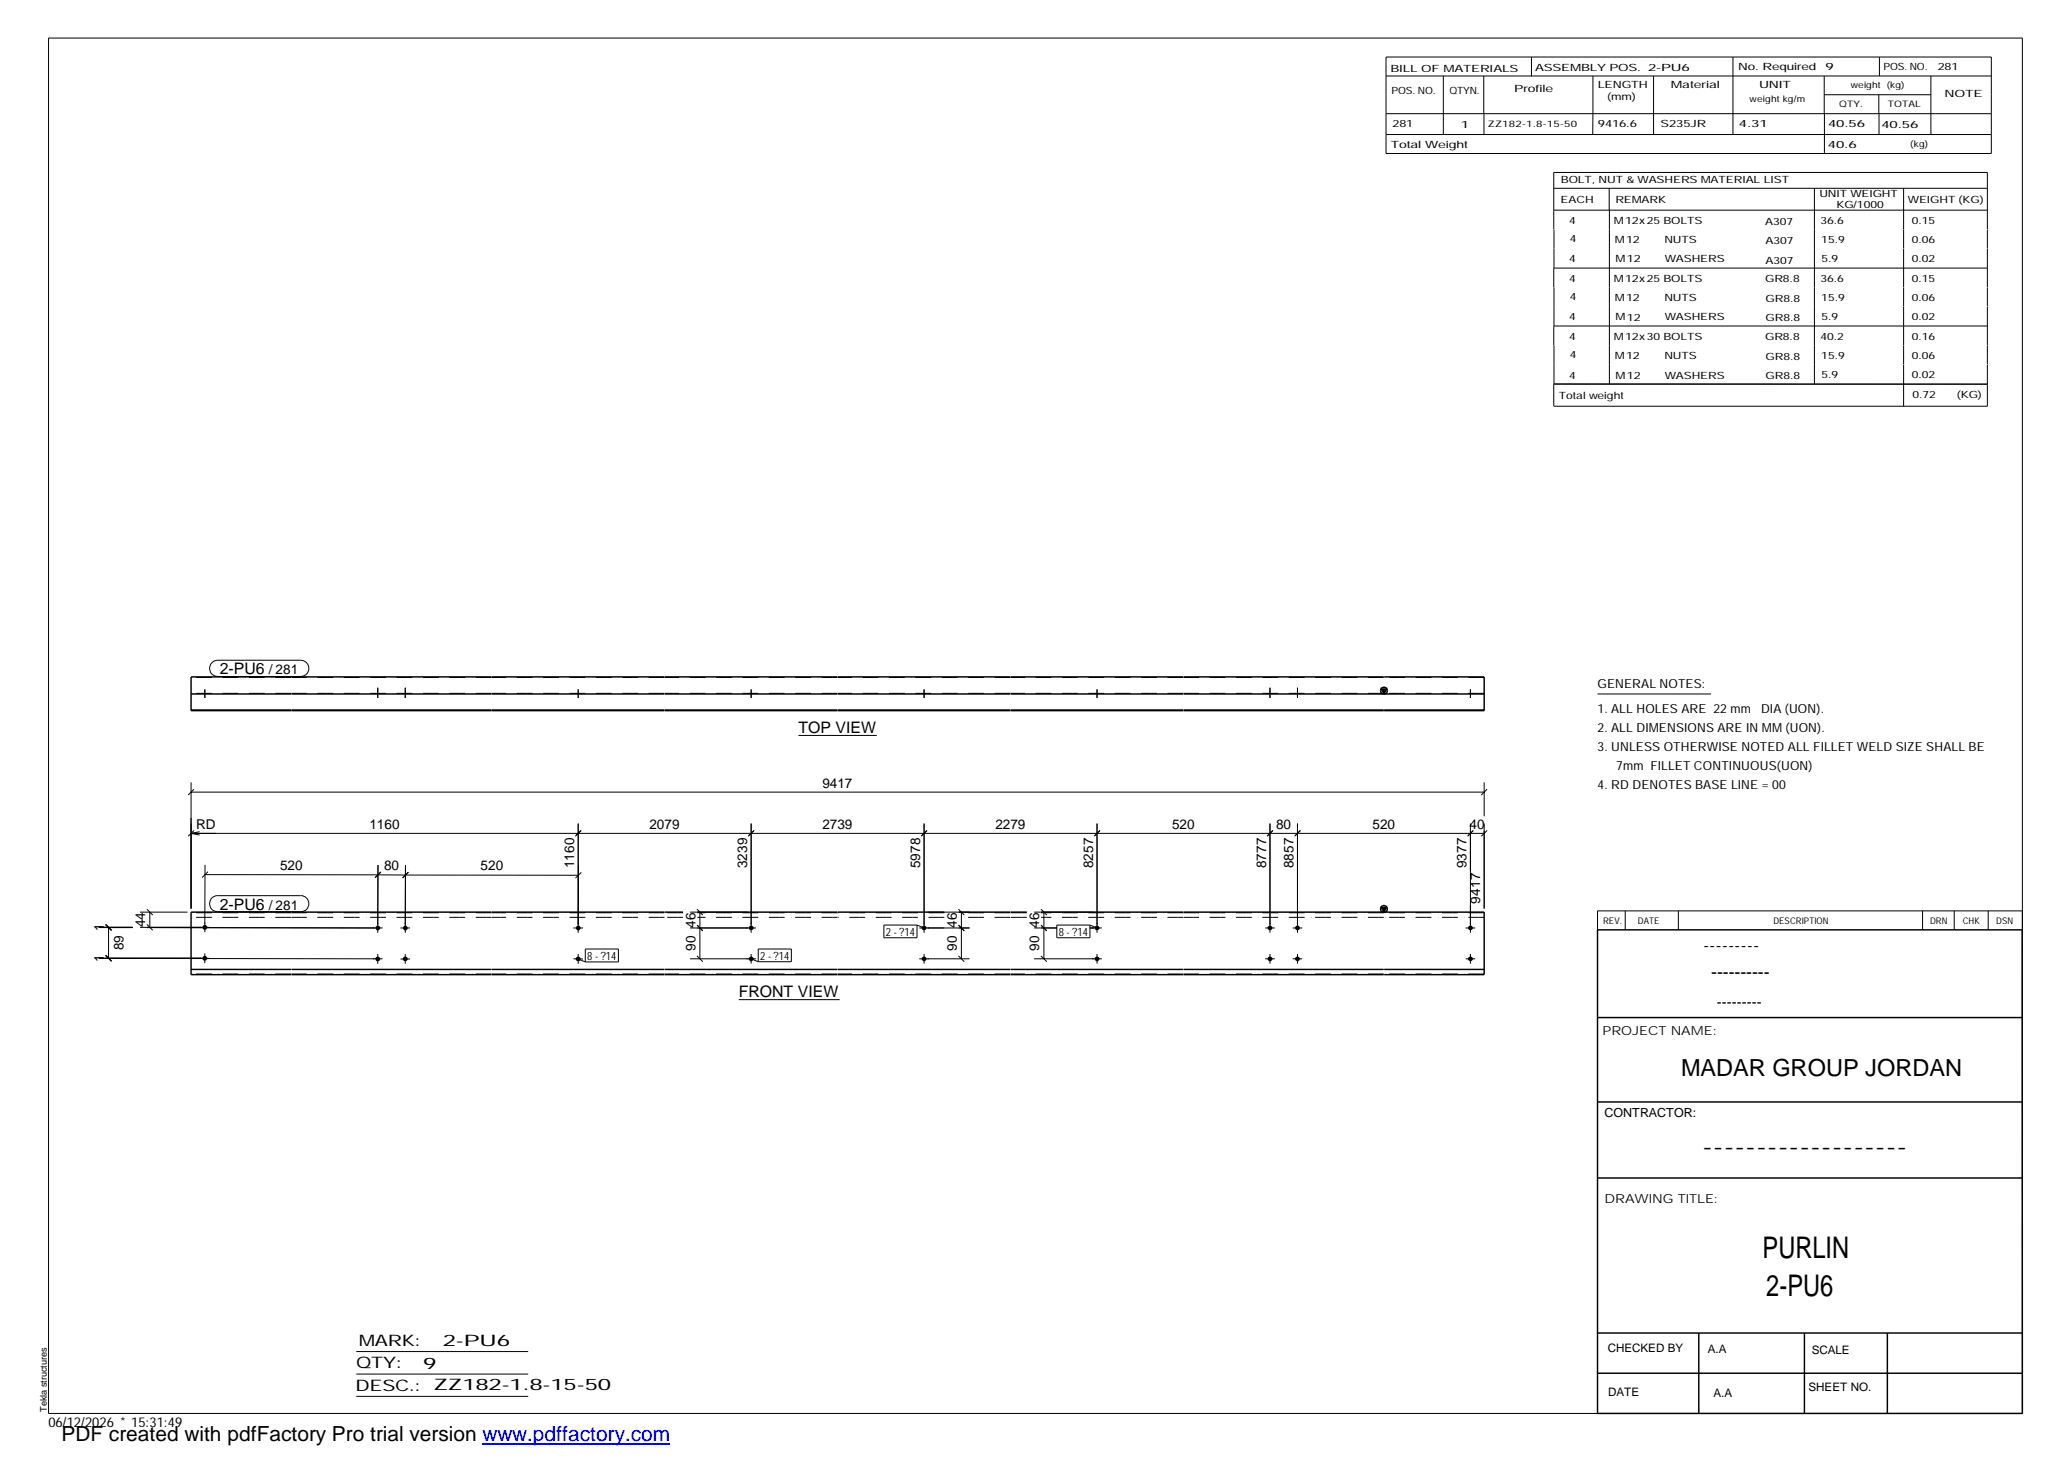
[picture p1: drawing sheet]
<svg xmlns="http://www.w3.org/2000/svg" width="420mm" height="297mm" viewBox="0 0 420 297" stroke-linecap="round" stroke-linejoin="round" font-family="sans-serif">
<g fill="#000">
<path d="M280.6 140h1.1l-.5 1zM280.6 184.3h1.1l-.5 1z"/>
<path d="M41.1 140.9h1v.1h-1z" fill-rule="evenodd"/>
<path d="M41.1 140.9h1v.1h-1z" fill-rule="evenodd"/>
<path d="M76.2 140.9h1v.1h-1z" fill-rule="evenodd"/>
<path d="M76.3 140.9h1v.1h-1z" fill-rule="evenodd"/>
<path d="M81.8 140.9h1v.1h-1z" fill-rule="evenodd"/>
<path d="M81.9 140.9h.9v.1h-.9z" fill-rule="evenodd"/>
<path d="M117 140.9h1v.1h-1z" fill-rule="evenodd"/>
<path d="M117 140.9h1v.1h-1z" fill-rule="evenodd"/>
<path d="M152.1 140.9h1v.1h-1z" fill-rule="evenodd"/>
<path d="M152.1 140.9h1v.1h-1z" fill-rule="evenodd"/>
<path d="M187.2 140.9h1.1v.1h-1.1z" fill-rule="evenodd"/>
<path d="M187.2 140.9h1.1v.1h-1.1z" fill-rule="evenodd"/>
<path d="M222.4 140.9h1v.1h-1z" fill-rule="evenodd"/>
<path d="M222.4 140.9h1v.1h-1z" fill-rule="evenodd"/>
<path d="M257.6 140.9h.9v.1h-.9z" fill-rule="evenodd"/>
<path d="M257.6 140.9h.9v.1h-.9z" fill-rule="evenodd"/>
<path d="M263.1 140.9h1v.1h-1z" fill-rule="evenodd"/>
<path d="M263.1 140.9h1v.1h-1z" fill-rule="evenodd"/>
<path d="M298.3 140.9h1v.1h-1z" fill-rule="evenodd"/>
<path d="M298.3 140.9h1v.1h-1z" fill-rule="evenodd"/>
<circle cx="41.6" cy="194.7" r=".49"/>
<circle cx="41.6" cy="188.4" r=".5"/>
<circle cx="76.7" cy="194.8" r=".49"/>
<circle cx="76.7" cy="188.5" r=".5"/>
<circle cx="82.3" cy="194.8" r=".49"/>
<circle cx="82.4" cy="188.5" r=".48"/>
<circle cx="117.5" cy="194.8" r=".49"/>
<circle cx="117.5" cy="188.5" r=".48"/>
<circle cx="152.6" cy="194.8" r=".48"/>
<circle cx="152.6" cy="188.5" r=".49"/>
<circle cx="187.7" cy="194.8" r=".48"/>
<circle cx="187.7" cy="188.5" r=".49"/>
<circle cx="222.9" cy="194.8" r=".48"/>
<circle cx="222.9" cy="188.5" r=".49"/>
<circle cx="258" cy="194.8" r=".49"/>
<circle cx="258" cy="188.5" r=".5"/>
<circle cx="263.6" cy="194.8" r=".49"/>
<circle cx="263.6" cy="188.5" r=".5"/>
<circle cx="298.7" cy="194.8" r=".49"/>
<circle cx="298.7" cy="188.5" r=".5"/>
</g>
<g fill="none" stroke="#000" stroke-width=".2">
<path d="M9.9 7.7h401v279.5h-401zM281.6 11.6h123v19.6h-123zM281.6 15.4h123M293.2 15.4v11.9M301.5 15.4v7.7M311.1 11.6v3.9M323.6 15.4v11.9M336 15.4v11.9M352.1 11.6v15.7M370.6 15.4v7.7M370.7 19.2h21.6M381.7 19.2v3.9"/>
<path d="M381.8 11.6v3.8M392.3 15.4v11.9M281.6 23.1h123M281.6 27.3h123M301.5 23.1v4.2M315.7 38.3h88.1M326.9 38.3v4.4M368.6 38.3v39.7M370.7 23.1v8.1M381.8 23.1v4.2M386.8 38.3v8.3M315.7 42.7h88.1"/>
<path d="M315.7 46.6v-11.6h88.1v11.6M315.7 54.5v3.9M315.7 54.5h88.1M315.7 46.6v7.9M315.7 58.4v7.8M327 42.7v35.3M386.8 46.6v3.9M386.8 50.6v7.7M386.8 58.4v3.9M403.8 46.6v3.9M403.8 50.6v7.7M403.8 58.4v3.9"/>
<path d="M315.7 66.3v3.8M315.7 78v4.5M315.7 66.2h88.1M315.7 78h88.1h-88M315.7 70.2v7.8M386.8 62.3v7.8M386.8 70.2v3.8M386.8 74.1v8.4M403.8 62.3v7.8M403.8 70.2v3.8M403.8 74.1v8.4h-88.1M43.1 134.6l.5-.3 .6-.2h16.9a1.65 1.65 0 0 1 1.7 1.7 1.65 1.65 0 0 1-1.7 1.6h-16.9a1.65 1.65 0 0 1-1.5-1 1.65 1.65 0 0 1 .4-1.8z"/>
<path d="M76.8 139.7v2.1M82.3 139.7v2.1M258 139.7v2.1M263.6 139.7v2.1M38.8 158.9v25.7M41.1 140.9v.1M41.6 140.1v1.7M42.1 140.9v.1M76.2 140.9v.1M76.3 140.9v.1M77.2 140.9v.1M77.3 140.9v.1"/>
<path d="M81.8 140.9v.1M81.9 140.9v.1M82.8 140.9v.1M117 140.9v.1M117.5 140.1v1.7M118 140.9v.1M152.1 140.9v.1M152.6 140.1v1.7M153.1 140.9v.1M162.2 149.4h15.9M187.2 140.9v.1M187.7 140.1v1.7"/>
<path d="M188.3 140.9v.1M222.4 140.9v.1M222.9 140.1v1.7M223.4 140.9v.1M257.6 140.9v.1M258.5 140.9v.1M263.1 140.9v.1M264.1 140.9v.1M298.3 140.9v.1M298.7 140.1v1.7M299.3 140.9v.1M301.5 158.9v6.9"/>
<path d="M324.6 141h23M38.8 160.9h262.7M38.8 169.3h262.7M38.8 169.3l1.8 .4M39.4 160.3l-1.2 1.2M39.4 168.7l-1.2 1.2M40.6 169l-1.8 .3M41.7 177.7l75.8 .1M41.7 175.7l-.1 12M42.2 177.1l-1.1 1.2M76.8 175.8v12M77.4 177.2l-1.2 1.1"/>
<path d="M82.4 175.8l-.1 12.1M83 177.2l-1.2 1.2M117.5 167.3v22.2M117.5 175.8v12M118.1 168.7l-1.2 1.2M118.1 177.2l-1.2 1.2M152.1 169.8l1.1-1.1-1.2 1.2M152.6 167.3v22.2M187.2 169.8l1.1-1.1-1.1 1.2M187.7 167.3v22.2M222.9 167.3v22.2M223.5 168.7l-1.2 1.2"/>
<path d="M258 167.3v22.2M258.6 168.7l-1.2 1.2M263.6 167.3v22.2M264.2 168.7l-1.2 1.2M298.7 167.3v22.2M299.3 168.7l-1.1 1.2M301.5 167.3v17.3M302.1 160.3l-1.2 1.2M302.1 168.7l-1.2 1.2M20.1 188.4h6.9M20.1 194.7l55.9 .1M20.1 194.7h20.8"/>
<path d="M20.1 188.5h6.9M21.5 194.1l1.1 1.2M21.5 187.9l1.1 1.1M21.5 187.8l1.1 1.2M22.1 188.4v6.3M28.4 188.4h14.2M28.4 185.3h9.7M29.8 187.8l1.2 1.2M29.8 184.7l1.2 1.2M29.9 188.5h46.2M30.4 185.3v3.1M40.6 194.7h2"/>
<path d="M41.6 187.4v2M41.6 193.7v2M43.1 182.4l.8-.4h17.2a1.63 1.63 0 0 1 1.7 1.6 1.63 1.63 0 0 1-1.7 1.6h-16.9a1.65 1.65 0 0 1-1.5-1 1.65 1.65 0 0 1 .4-1.8zM75.8 194.8h1.9M75.8 188.5h1.9M76.8 187.6v1.9M76.8 193.8v2M81.4 188.5h1.9M81.4 194.8h1.9M82.3 187.6v1.9M82.3 193.9v1.9M116.5 188.5h1.9"/>
<path d="M116.5 194.8h1.9M117.5 193.8v2M117.5 194.8l1.4 .6M118.9 192.8h6.7v2.6h-6.7zM140.2 194.8h13.4M140.2 188.5h13.4M140.2 185.3h11.7M141.6 194.2l1.2 1.2M141.6 187.9l1.2 1.2-1.1-1.1M141.6 184.7l1.2 1.2M142.2 185.3v9.5M152.6 193.8v2"/>
<path d="M152.6 194.8l1.5 .6M154.1 192.8h6.7v2.6h-6.7zM179.6 187.9h6.7v2.6h-6.7zM186.3 187.9l1.4 .6M186.8 194.8h10.2M186.8 188.5h10.2M187.7 193.8v2M188.5 185.3h8.5M194.7 194.2l1.2 1.2M194.7 187.9l1.2 1.2M194.7 184.7l1.2 1.2M195.3 185.3v9.5"/>
<path d="M210.1 194.8h13.8M210.1 188.5h4.7M210.1 185.3h12.1M211.5 194.2l1.2 1.2M211.5 187.9l1.2 1.2M211.5 184.7l1.2 1.2M212.1 185.3v9.5M214.7 187.9h6.7v2.6h-6.7zM221.4 188.5h2.5M221.4 187.9l1.5 .6M222.9 193.8v2M257 194.8h2"/>
<path d="M257 188.5h2M258 193.8v2M262.6 194.8h2M262.6 188.5h2M263.6 193.8v2M297.8 194.8h1.9M297.8 188.5h1.9M298.7 193.8v2M330.2 185.1v3.8M341 185.1v3.8M390.6 185.1v3.8M397 185.1v3.8"/>
<path d="M403.9 185.1v3.8M410.9 185.1h-86.3v3.8M150.1 203.1h20.5M72.4 274.6h34.9M72.4 279.2h34.9M72.4 283.7h34.9"/>
</g>
<g fill="none" stroke="#000" stroke-width=".3">
<path d="M59.1 137.5h-20.3v6.9h20.3M59.2 137.5h40.7M99.9 137.5h35.1M135.1 137.5h35M170.2 137.5h35.1M205.4 137.5h35M240.5 137.5h40.6M280.6 140h1.1l-.5 1zM281.2 137.5h20.3v6.9h-20.3M38.8 144.3h20.3M38.8 141h20.3M59.2 144.4h40.7"/>
<path d="M59.2 144.3h40.7M59.2 141h40.7M99.9 144.4h35.1M99.9 144.3h35.1M99.9 141h35.1M135.1 144.4h35M135.1 144.3h35M135.1 141h35M170.2 144.4h35.1M170.2 144.3h35.1M170.2 141h35.1M205.4 144.4h35"/>
<path d="M205.4 144.3h35M205.4 141h35M240.5 144.4h40.6M240.5 144.3h40.6M240.5 141h40.6M281.2 144.3h20.3M281.2 141h20.3M38.8 197h20.3M59.1 185.3h-20.3v12.7h20.3M59.2 198h40.7M59.2 197h40.7M59.2 185.3h40.7"/>
<path d="M99.9 198h35.1M99.9 197h35.1M99.9 185.3h35.1M135.1 198h35M135.1 197h35M135.1 185.3h3.7M141.7 185.3h28.4M170.2 198h35.1M170.2 197h35.1M170.2 185.3h21.7M194.8 185.3h10.5M205.4 198h35"/>
<path d="M205.4 197h35M205.4 185.3h3.2M211.5 185.3h28.9M240.5 198h40.6M240.5 197h40.6M240.5 185.3h40.6M280.6 184.3h1.1l-.5 1zM281.2 185.3h20.3v12.7h-20.3M281.2 197h20.3M324.6 188.9h86.2l.1 98.3h-86.3zM324.6 206.7h86.3M324.6 239.3h86.3"/>
<path d="M324.6 223.9h86.3M324.6 270.8h86.3M324.6 279h86.3M345.1 270.8v16.4M366.6 270.8v16.4M383.5 270.8v16.4"/>
<circle cx="281.2" cy="140.3" r=".7"/>
<circle cx="281.2" cy="184.7" r=".7"/>
</g>
<g fill="none" stroke="#000" stroke-width=".2" stroke-dasharray="1.1 0 2.1 .7 0 1.4" stroke-linecap="butt">
<path d="M59.1 137.7h-20.3M99.9 137.7h-40.7M135 137.7h-35.1M170.1 137.7h-35M205.3 137.7h-35.1M240.4 137.7h-35M281.1 137.7h-40.6M301.5 137.7h-20.3M59.1 140.9h-20.3M99.9 140.9h-40.7M135 140.9h-35.1M170.1 140.9h-35"/>
<path d="M205.3 140.9h-35.1M240.4 140.9h-35M281.1 140.9h-40.6M301.5 140.9h-20.3M59.1 197.9h-20.3M59.1 186.4h-20.3M59.1 185.4h-20.3M99.9 197.9h-40.7M99.9 186.4h-40.7M99.9 185.4h-40.7M135 197.9h-35.1M135 186.4h-35.1"/>
<path d="M135 185.4h-35.1M138.8 186.4h-3.7M138.8 185.4h-3.7M170.1 197.9h-35M170.1 186.4h-28.4M170.1 185.4h-28.4M191.9 186.4h-21.7M191.9 185.4h-21.7M205.3 197.9h-35.1M205.3 186.4h-10.5M205.3 185.4h-10.5M208.6 186.4h-3.2"/>
<path d="M208.6 185.4h-3.2M240.4 197.9h-35M240.4 186.4h-28.9M240.4 185.4h-28.9M281.1 197.9h-40.6M281.1 186.4h-40.6M281.1 185.4h-40.6M301.5 197.9h-20.3M301.5 186.4h-20.3M301.5 185.4h-20.3"/>
</g>
<path d="M98 293.3h38.2" fill="none" stroke="#00f" stroke-width=".3"/>
<g font-size="6.1">
<text x="358.1" y="255.5">PURLIN</text>
<text x="358.9" y="263.3">2-PU6</text>
</g>
<text font-size="4.8" x="341.5" y="218.6">MADAR GROUP JORDAN</text>
<text font-size="4.2" x="12.5" y="292.7">PDF created with pdfFactory Pro trial version www.pdffactory.com</text>
<g font-size="3.6">
<text x="346.1" y="193.2">---------</text>
<text x="347.7" y="198.6">----------</text>
<text x="345.8" y="234.2">-------------------</text>
</g>
<g font-size="3.2">
<text x="44.7" y="137">2-PU6</text>
<text x="162.2" y="148.9">TOP VIEW</text>
<text x="44.7" y="184.8">2-PU6</text>
<text x="150.1" y="202.6">FRONT VIEW</text>
<text x="72.9" y="273.5">MARK:</text>
<text x="90" y="273.5">2-PU6</text>
<text x="72.4" y="278">QTY:</text>
<text x="86" y="278.1">9</text>
<text x="72.2" y="282.6">DESC.:</text>
<text x="88.1" y="282.4">ZZ182-1.8-15-50</text>
</g>
<text font-size="3" x="348.8" y="204.5">---------</text>
<g font-size="2.8">
<text x="54.6" y="137">/ 281</text>
<text x="167.1" y="160">9417</text>
<text x="39.8" y="168.5">RD</text>
<text x="75.1" y="168.4">1160</text>
<text x="132" y="168.4">2079</text>
<text x="167.1" y="168.4">2739</text>
<text x="202.2" y="168.4">2279</text>
<text x="238.1" y="168.4">520</text>
<text x="259.2" y="168.4">80</text>
<text x="278.8" y="168.4">520</text>
<text x="298.6" y="168.4">40</text>
<text x="56.9" y="176.8">520</text>
<text x="78" y="176.8">80</text>
<text x="97.6" y="176.9">520</text>
<text x="116.7" y="176.4" transform="rotate(-90 116.7 176.4)">1160</text>
<text x="151.8" y="176.4" transform="rotate(-90 151.8 176.4)">3239</text>
<text x="186.9" y="176.4" transform="rotate(-90 186.9 176.4)">5978</text>
<text x="222.1" y="176.4" transform="rotate(-90 222.1 176.4)">8257</text>
<text x="257.2" y="176.4" transform="rotate(-90 257.2 176.4)">8777</text>
<text x="262.8" y="176.4" transform="rotate(-90 262.8 176.4)">8857</text>
<text x="297.9" y="176.4" transform="rotate(-90 297.9 176.4)">9377</text>
<text x="54.6" y="184.8">/ 281</text>
<text x="300.7" y="183.6" transform="rotate(-90 300.7 183.6)">9417</text>
<text x="21.1" y="189.1" transform="rotate(-90 21.1 189.1)">1</text>
<text x="29.5" y="188.4" transform="rotate(-90 29.5 188.4)">44</text>
<text x="141.3" y="188.5" transform="rotate(-90 141.3 188.5)">46</text>
<text x="194.4" y="188.5" transform="rotate(-90 194.4 188.5)">46</text>
<text x="211.2" y="188.5" transform="rotate(-90 211.2 188.5)">46</text>
<text x="21.1" y="195.4" transform="rotate(-90 21.1 195.4)">1</text>
<text x="25.1" y="193.1" transform="rotate(-90 25.1 193.1)">89</text>
<text x="141.3" y="193.2" transform="rotate(-90 141.3 193.2)">90</text>
<text x="194.4" y="193.2" transform="rotate(-90 194.4 193.2)">90</text>
<text x="211.2" y="193.2" transform="rotate(-90 211.2 193.2)">90</text>
<text x="9.8" y="290">06/12/2026 * 15:31:49</text>
</g>
<g font-size="2.5">
<text x="324.6" y="139.9">GENERAL NOTES:</text>
<text x="324.6" y="148.7">2. ALL DIMENSIONS ARE IN MM (UON).</text>
<text x="324.6" y="144.9">1. ALL HOLES ARE 22 mm</text>
<text x="357.8" y="144.9">DIA (UON).</text>
<text x="324.6" y="152.5">3. UNLESS OTHERWISE NOTED ALL FILLET WELD SIZE SHALL BE</text>
<text x="324.6" y="160.2">4. RD DENOTES BASE LINE = 00</text>
<text x="328.4" y="156.4">7mm FILLET CONTINUOUS(UON)</text>
<text x="325.6" y="210.3">PROJECT NAME:</text>
<text x="326" y="226.9">CONTRACTOR:</text>
<text x="326" y="244.4">DRAWING TITLE:</text>
</g>
<g font-size="2.4">
<text x="326.7" y="274.7">CHECKED BY</text>
<text x="347" y="275">A.A</text>
<text x="368.1" y="275.1">SCALE</text>
<text x="326.7" y="283.6">DATE</text>
<text x="348.1" y="283.9">A.A</text>
<text x="367.5" y="282.6">SHEET NO.</text>
</g>
<g font-size="2.3">
<text x="180" y="190.1">2 - ?14</text>
<text x="215.1" y="190.1">8 - ?14</text>
<text x="119.3" y="195">8 - ?14</text>
<text x="154.5" y="195">2 - ?14</text>
</g>
<g font-size="2">
<text x="282.5" y="14.6">BILL OF MATERIALS</text>
<text x="311.9" y="14.4">ASSEMBLY POS.</text>
<text x="324.6" y="17.9">LENGTH</text>
<text x="334.9" y="14.4">2-PU6</text>
<text x="339.5" y="17.9">Material</text>
<text x="353.1" y="14.2">No. Required</text>
<text x="357.4" y="17.9">UNIT</text>
<text x="370.9" y="14.2">9</text>
<text x="382.7" y="14.2">POS. NO.</text>
<text x="393.7" y="14.3">281</text>
<text x="282.7" y="19.1">POS. NO.</text>
<text x="294.5" y="19">QTYN.</text>
<text x="307.6" y="18.7">Profile</text>
<text x="326.5" y="20.4">(mm)</text>
<text x="395.1" y="19.6">NOTE</text>
<text x="282.9" y="25.8">281</text>
<text x="296.8" y="26">1</text>
<text x="324.7" y="25.9">9416.6</text>
<text x="337.4" y="25.9">S235JR</text>
<text x="353.3" y="25.9">4.31</text>
<text x="371.4" y="25.9">40.56</text>
<text x="382.3" y="25.9">40.56</text>
<text x="282.6" y="30.1">Total Weight</text>
<text x="371.4" y="30">40.6</text>
<text x="317.1" y="41.3">EACH</text>
<text x="317.1" y="37.2">BOLT, NUT &amp; WASHERS MATERIAL LIST</text>
<text x="328.2" y="41.3">REMARK</text>
<text x="369.7" y="40.1">UNIT WEIGHT</text>
<text x="387.6" y="41.2">WEIGHT (KG)</text>
<text x="318.8" y="45.4">4</text>
<text x="327.9" y="45.6">M12x25 BOLTS</text>
<text x="358.6" y="45.6">A307</text>
<text x="369.9" y="45.5">36.6</text>
<text x="373.1" y="42.2">KG/1000</text>
<text x="388.4" y="45.5">0.15</text>
<text x="318.8" y="53.3">4</text>
<text x="318.9" y="49.2">4</text>
<text x="328.1" y="49.3">M12</text>
<text x="328.3" y="53.3">M12</text>
<text x="338.2" y="49.4">NUTS</text>
<text x="338.2" y="53.3">WASHERS</text>
<text x="358.7" y="49.6">A307</text>
<text x="358.7" y="53.5">A307</text>
<text x="370" y="49.3">15.9</text>
<text x="370.1" y="53.2">5.9</text>
<text x="388.4" y="49.4">0.06</text>
<text x="388.4" y="53.3">0.02</text>
<text x="318.8" y="57.2">4</text>
<text x="327.9" y="57.3">M12x25 BOLTS</text>
<text x="358.6" y="57.4">GR8.8</text>
<text x="369.9" y="57.3">36.6</text>
<text x="388.4" y="57.2">0.15</text>
<text x="318.8" y="65.1">4</text>
<text x="318.9" y="61">4</text>
<text x="328.1" y="61.2">M12</text>
<text x="328.3" y="65.1">M12</text>
<text x="338.2" y="61.2">NUTS</text>
<text x="338.2" y="65.1">WASHERS</text>
<text x="358.7" y="61.4">GR8.8</text>
<text x="358.7" y="65.3">GR8.8</text>
<text x="370" y="61.1">15.9</text>
<text x="370.1" y="65">5.9</text>
<text x="388.4" y="61.2">0.06</text>
<text x="388.4" y="65.1">0.02</text>
<text x="318.8" y="69">4</text>
<text x="327.9" y="69.1">M12x30 BOLTS</text>
<text x="358.6" y="69.2">GR8.8</text>
<text x="369.9" y="69.1">40.2</text>
<text x="388.4" y="69">0.16</text>
<text x="318.8" y="76.9">4</text>
<text x="318.9" y="72.8">4</text>
<text x="328.1" y="72.9">M12</text>
<text x="328.3" y="76.9">M12</text>
<text x="338.2" y="72.9">NUTS</text>
<text x="338.2" y="76.9">WASHERS</text>
<text x="358.7" y="73.1">GR8.8</text>
<text x="358.7" y="77.1">GR8.8</text>
<text x="370" y="72.8">15.9</text>
<text x="370.1" y="76.7">5.9</text>
<text x="388.4" y="72.9">0.06</text>
<text x="388.4" y="76.9">0.02</text>
<text x="316.7" y="81.1">Total weight</text>
<text x="388.6" y="80.9">0.72</text>
<text x="397.6" y="80.8">(KG)</text>
</g>
<g font-size="1.9">
<text x="325.7" y="187.8">REV.</text>
<text x="332.8" y="187.6">DATE</text>
<text x="360.3" y="187.7">DESCRIPTION</text>
<text x="392.1" y="187.6">DRN</text>
<text x="398.8" y="187.6">CHK</text>
<text x="405.6" y="187.7">DSN</text>
<text x="9.5" y="286.8" transform="rotate(-90 9.5 286.8)">Tekla structures</text>
</g>
<g font-size="1.8">
<text x="376" y="17.9">weight (kg)</text>
<text x="355.5" y="20.7">weight kg/m</text>
<text x="373.6" y="21.7">QTY.</text>
<text x="383.5" y="21.8">TOTAL</text>
<text x="302.3" y="25.9">ZZ182-1.8-15-50</text>
<text x="388.1" y="29.8">(kg)</text>
</g>
</svg>
